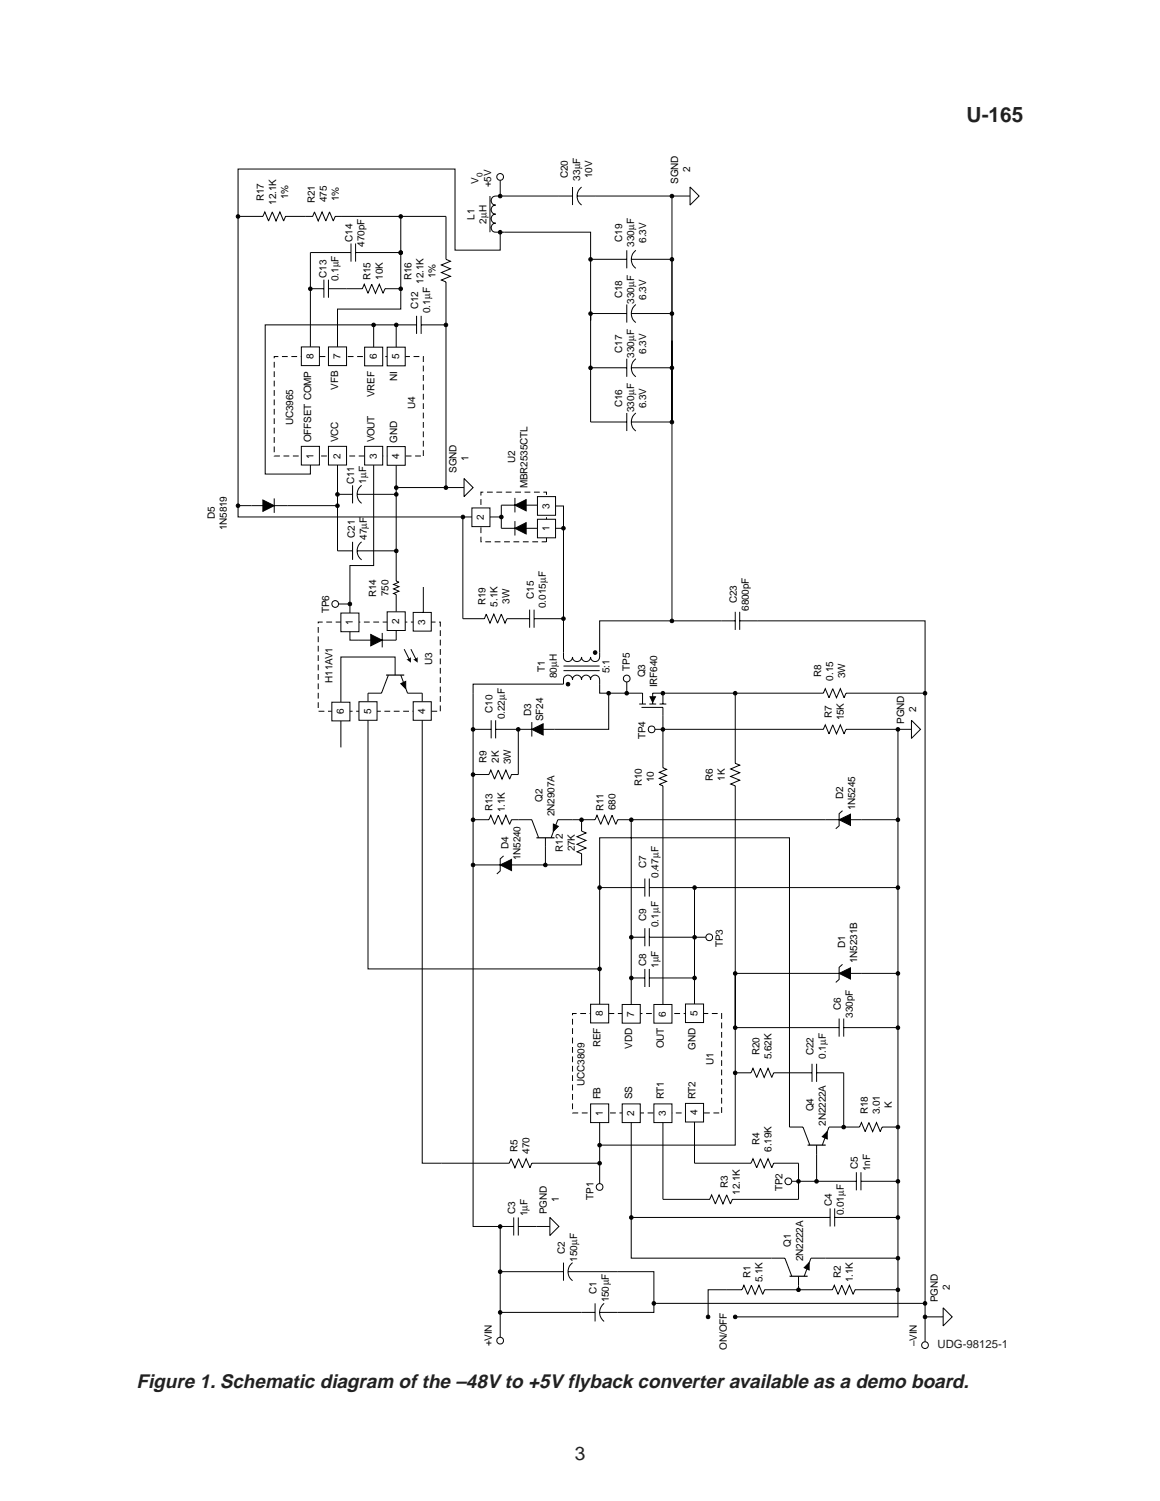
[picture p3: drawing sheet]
<svg xmlns="http://www.w3.org/2000/svg" width="216mm" height="279mm" viewBox="0 0 216 279" stroke-linecap="round" stroke-linejoin="round" font-family="sans-serif">
<g fill="none" stroke="#010202" stroke-width=".19">
<path d="M136.8 115.6h-25.2v5.9a1.47 1.47 0 0 1-.3 1.5 .85 .85 0 0 1-.9 .1 .85 .85 0 0 1-.5-.8 .84 .84 0 0 1-.8 .9 .84 .84 0 0 1-.9-.9 .84 .84 0 0 1-.8 .9 .84 .84 0 0 1-.8-.9 .84 .84 0 0 1-.9 .9 .84 .84 0 0 1-.8-.9v-.8M136.8 113.9v3.4M137.7 113.9v3.4M137.7 115.6h3.3M88.1 129v15.2h2.9l.4-.9 .6 1.7 .7-1.7 .7 1.7 .8-1.7 .7 1.7 .3-.8h1.3v-8.4M88.1 135.8h3.3M91.4 134.1v3.3M92.2 134.1v3.3M99 134.4v2.7M104.9 127.3v-.8a.84 .84 0 0 1 .8-.8 .84 .84 0 0 1 .9 .8 .84 .84 0 0 1 .8-.8 .84 .84 0 0 1 .8 .8 .84 .84 0 0 1 .9-.8 .84 .84 0 0 1 .8 .8 .84 .84 0 0 1 .9-.8 .84 .84 0 0 1 .8 .8v.8M104.9 124.8h6.7M104.9 124h6.7"/>
<path d="M113.3 129v6.8h-21.1"/>
</g>
<g fill="#010202" stroke="#010202" stroke-width=".19">
<path d="M99 135.8l2.1-1.1v2.1z" fill-rule="evenodd"/>
<circle cx="110.8" cy="121.5" r=".33"/>
<circle cx="113.3" cy="129" r=".33"/>
<circle cx="96.5" cy="135.8" r=".33"/>
<circle cx="88" cy="144.2" r=".33"/>
<circle cx="116.6" cy="129" r=".33"/>
</g>
<circle cx="116.6" cy="126.3" r=".64" fill="#fff" stroke="#010202" stroke-width=".19"/>
<path d="M116.7 126.9v2.1h2.9v2M119 131h1.2M119.4 131.7h4v1.5M120.9 131h1.2M121.5 131v-2h1.9v2M122.8 131h1.2" fill="none" stroke="#010202" stroke-width=".19"/>
<g fill="#010202" stroke="#010202" stroke-width=".19">
<path d="M121 129.7h1l-.5 1z" fill-rule="evenodd"/>
<circle cx="123.4" cy="129" r=".34"/>
<circle cx="123.4" cy="135.8" r=".33"/>
</g>
<circle cx="121.3" cy="135.8" r=".63" fill="#fff" stroke="#010202" stroke-width=".19"/>
<path d="M121.9 135.8h1.5M123.4 133.2v9.7l.7 .3-1.4 .6 1.4 .5-1.4 .6 1.4 .6-1.4 .5 .7 .3v40.7M88.1 152.6h2.9l.4-.8 .6 1.6 .7-1.6 .7 1.6 .8-1.6 .7 1.6 .3-.8h3.8l1.3 3.4M88.1 144.2v16.8h20.1M93.7 159.3l-.6 .6v2.2l-.6 .6M101.5 156v5M117.5 152.6h-2.5l-.4 .8-.7-1.6-.7 1.6-.7-1.6-.7 1.6-.7-1.6-.3 .8h-7l-1.2 3.4" fill="none" stroke="#010202" stroke-width=".19"/>
<g fill="#010202" stroke="#010202" stroke-width=".19">
<path d="M103 153.4l.9 .4-.9 1z" fill-rule="evenodd"/>
<path d="M93.1 161l2.1-1v2.1z" fill-rule="evenodd"/>
<circle cx="88" cy="152.6" r=".33"/>
<circle cx="88" cy="161" r=".33"/>
<circle cx="108.2" cy="152.6" r=".33"/>
<circle cx="117.5" cy="152.6" r=".33"/>
<circle cx="101.5" cy="161" r=".33"/>
</g>
<path d="M99.8 155.9h3.4" fill="none" stroke="#010202" stroke-width=".22"/>
<path d="M106.6 188.7h27.7v18.5h-27.7z" fill-rule="evenodd" fill="#fff"/>
<g fill="none" stroke="#010202" stroke-width=".19">
<path d="M106.6 189.6v1.1M106.6 191.4v1.1M106.6 193.1v1.1M106.6 194.9v1.1M106.6 196.6v1.1M106.6 198.4v1.1M107.3 188.7h-.7v.3M108 188.7h1.1M109.7 188.7h1.1M111.5 188.7h1.1M113.2 188.7h1.1M115 188.7h1.1"/>
<path d="M116.7 188.7h1.1M118.5 188.7h1.1M120.2 188.7h1.1M122 188.7h1.1M123.7 188.7h1.1M125.5 188.7h1.1M127.2 188.7h1.1M129 188.7h1.1M130.7 188.7h1.1M132.5 188.7h1.1M134.2 188.7l.1 1M134.3 190.3v1.1"/>
<path d="M134.3 192.1v1.1M134.3 193.8v1.1M134.3 195.6v1.1M134.3 197.3v1.1M134.3 199.1v1.1M106.6 207.1l1 .1M106.6 200.1v1.1M106.6 201.9v1.1M106.6 203.6v1.1M106.6 205.4v1.1M108.3 207.2h1.1M110 207.2h1.1"/>
<path d="M111.8 207.2h1.1M113.5 207.2h1.1M115.3 207.2h1.1M117 207.2h1.1M118.8 207.2h1.1M120.5 207.2h1.1M122.3 207.2h1.1M124 207.2h1.1M125.8 207.2h1.1M127.5 207.2h1.1M129.3 207.2h1.1M131 207.2h1.1"/>
<path d="M132.8 207.2h1.1M134.3 200.8v1.1M134.3 202.6v1.1M134.3 204.3v1.1M134.3 206.1v1.1"/>
</g>
<g fill="#fff" stroke="#010202" stroke-width=".19">
<path d="M109.9 186.9h3.4v3.5h-3.4z" fill-rule="evenodd"/>
<path d="M115.8 187h3.4v3.5h-3.4z" fill-rule="evenodd"/>
<path d="M121.7 187h3.4v3.5h-3.4z" fill-rule="evenodd"/>
<path d="M127.6 186.9h3.3v3.4h-3.3z" fill-rule="evenodd"/>
<path d="M127.6 205.4h3.3v3.4h-3.3z" fill-rule="evenodd"/>
<path d="M121.7 205.5h3.4v3.5h-3.4z" fill-rule="evenodd"/>
<path d="M115.8 205.5h3.4v3.5h-3.4z" fill-rule="evenodd"/>
<path d="M109.9 205.5h3.4v3.5h-3.4z" fill-rule="evenodd"/>
</g>
<path d="M111.6 165.2h8.4M117.5 174.5h2.5M120 163.5v3.4M120 172.8v3.3M120.9 163.5v3.4M120.9 172.8v3.3M120.9 174.5h8.4M120.9 165.2h8.4M117.5 182h2.5M120 180.4v3.3M120.9 180.4v3.3M120.9 182h8.4" fill="none" stroke="#010202" stroke-width=".19"/>
<g fill="#010202" stroke="#010202" stroke-width=".19">
<circle cx="117.5" cy="182" r=".33"/>
<circle cx="117.5" cy="174.5" r=".33"/>
<circle cx="129.3" cy="182" r=".33"/>
<circle cx="129.3" cy="174.5" r=".33"/>
<circle cx="129.3" cy="165.2" r=".33"/>
<circle cx="111.6" cy="165.2" r=".33"/>
<circle cx="111.6" cy="180.4" r=".33"/>
</g>
<circle cx="132" cy="174.5" r=".63" fill="#fff" stroke="#010202" stroke-width=".19"/>
<path d="M117.5 152.6v34.4M129.3 174.5h2.1M129.3 165.2v21.7M111.6 186.9v-30.9h35.3v53.8" fill="none" stroke="#010202" stroke-width=".19"/>
<g fill="#010202" stroke="#010202" stroke-width=".19">
<circle cx="111.6" cy="213.2" r=".33"/>
<circle cx="111.6" cy="216.5" r=".33"/>
</g>
<circle cx="111.6" cy="220.9" r=".63" fill="#fff" stroke="#010202" stroke-width=".19"/>
<g fill="none" stroke="#010202" stroke-width=".19">
<path d="M141 115.6h31.2v13.4h-14.7l-.4 .9-.7-1.7-.7 1.7-.7-1.7-.7 1.7-.7-1.7-.4 .8h-29.8M123.4 135.8h29.8l.4-.9 .7 1.7 .7-1.7 .7 1.7 .7-1.7 .7 1.7 .4-.8h9.6v74h-2.9l-.4 .8-.7-1.6-.7 1.6-.7-1.6-.7 1.6-.7-1.6-.3 .8h-5.7l-1.3 3.4M136.8 129v13.1l.9 .3-1.7 .7 1.7 .7-1.7 .7 1.7 .7-1.7 .7 .8 .4v53.4M117.5 152.6h49.6M156.8 150.9l-.6 .6v2.2l-.6 .6M129.3 165.2h37.8M156.8 179.5l-.6 .6v2.2l-.6 .6M136.8 199.7v13.5h-25.2M136.8 199.7h3l.3-.8 .7 1.6 .7-1.6 .7 1.6 .7-1.6 .7 1.6 .4-.8h7.1M136.8 191.3h19.4M136.8 181.2h30.3M151.1 198v3.4"/>
<path d="M152 199.7h5v10.1M152 198v3.4M156.2 189.6v3.4M157 189.6v3.4M157 191.3h10.1M82.2 216.5h12.6l.3-.8 .7 1.7 .7-1.7 .7 1.7 .7-1.7 .7 1.7 .4-.9h12.6M111.6 209v11.3M129.3 216.5h10.5l.3-.8 .7 1.7 .7-1.7 .7 1.7 .7-1.7 .7 1.7 .4-.9h4.6M146.9 209.8h2.6l1.2 3.4M152 213.2v1.6M123.4 223.3h8.7l.3-.9 .7 1.7 .7-1.7 .8 1.7 .7-1.7 .6 1.7 .4-.8h12.3"/>
</g>
<g fill="#010202" stroke="#010202" stroke-width=".19">
<path d="M154 210.6v1.4l-1-.4z" fill-rule="evenodd"/>
<path d="M156.2 181.2l2.1-1v2z" fill-rule="evenodd"/>
<path d="M156.2 152.6l2.1-1v2z" fill-rule="evenodd"/>
<circle cx="136.8" cy="199.7" r=".33"/>
<circle cx="136.8" cy="181.2" r=".33"/>
<circle cx="136.8" cy="191.3" r=".33"/>
<circle cx="136.8" cy="129" r=".33"/>
<circle cx="157" cy="209.8" r=".33"/>
<circle cx="167.1" cy="209.8" r=".33"/>
<circle cx="167.1" cy="191.3" r=".33"/>
<circle cx="167.1" cy="181.2" r=".33"/>
<circle cx="167.1" cy="165.2" r=".33"/>
<circle cx="167.1" cy="152.6" r=".33"/>
<circle cx="167.1" cy="135.8" r=".33"/>
<circle cx="172.2" cy="129" r=".33"/>
<circle cx="148.6" cy="219.9" r=".33"/>
<circle cx="152" cy="219.9" r=".33"/>
</g>
<path d="M150.3 213.2h3.4" fill="none" stroke="#010202" stroke-width=".22"/>
<circle cx="146.7" cy="219.9" r=".63" fill="#fff" stroke="#010202" stroke-width=".19"/>
<g fill="none" stroke="#010202" stroke-width=".19">
<path d="M68.5 134.1v46.3h43.1M172.2 129v116.1M108.2 152.6v2.1l.9 .4-1.7 .6 1.7 .7-1.7 .8 1.7 .7-1.7 .7 .8 .3v2.1M88.1 161v67.3h5M117.5 209v17.6M123.4 209v14.3M129.3 208.8v7.7M147.4 219.9h12M148.6 216.5v6.8M152 214.8v5.1M159.4 218.2v3.4M160.2 219.9h6.9"/>
<path d="M160.2 218.2v3.4M167.1 209.8v30.3M93.1 228.3h2.5M93.1 236.7h11.8M93.1 228.3v16h17.7M95.6 226.6v3.4M96.5 226.6v3.4M96.5 228.3h3.3M104.9 235v3.4M105.7 236.7h16v7.6h-10.1M106.6 235a2.11 2.11 0 0 0 0 3.4M117.5 226.6v7.6h28.6l1.3 3.4"/>
<path d="M117.5 226.6h37M148.6 237.6v2.5M154.5 224.9v3.4M155.4 224.9v3.4M155.4 226.6h11.7M167.1 234.2h-16.2l-1.2 3.4M110.8 242.6v3.4M112.4 242.6a2.1 2.1 0 0 0 0 3.4M121.7 242.6h50.5M167.1 240.1h-8l-.3 .8-.7-1.7-.7 1.7-.7-1.7-.7 1.7-.7-1.7-.4 .9h-12.6l-.3 .8-.7-1.7-.8 1.7-.6-1.7-.7 1.7-.7-1.7-.4 .9h-6.3v5M167.1 240.1v5h-30.3"/>
</g>
<g fill="#010202" stroke="#010202" stroke-width=".19">
<path d="M150.6 235v1.4l-.9-.4z" fill-rule="evenodd"/>
<circle cx="167.1" cy="219.9" r=".33"/>
<circle cx="167.1" cy="226.6" r=".33"/>
<circle cx="117.5" cy="226.6" r=".33"/>
<circle cx="167.1" cy="234.2" r=".33"/>
<circle cx="148.6" cy="240.1" r=".33"/>
<circle cx="167.1" cy="240.1" r=".33"/>
<circle cx="131.8" cy="245.1" r=".33"/>
<circle cx="136.8" cy="245.1" r=".33"/>
<circle cx="172.2" cy="242.6" r=".33"/>
<circle cx="172.2" cy="245.1" r=".33"/>
<circle cx="93.1" cy="236.7" r=".33"/>
<circle cx="93.1" cy="244.3" r=".33"/>
<circle cx="93.1" cy="228.3" r=".33"/>
<circle cx="121.7" cy="242.6" r=".33"/>
</g>
<path d="M147 237.6h3.3" fill="none" stroke="#010202" stroke-width=".22"/>
<path d="M51 66.4h27.8v18.5h-27.8z" fill-rule="evenodd" fill="#fff"/>
<g fill="none" stroke="#010202" stroke-width=".19">
<path d="M51 67.4v1M51 69.1v1.1M51 70.9v1M51 72.6v1.1M51 74.4v1M51 76.1v1.1M51 77.9v1M51 79.6v1.1M51.8 66.4h-.8v.3M52.5 66.4h1.1M54.2 66.4h1.1M56 66.4h1.1"/>
<path d="M57.7 66.4h1.1M59.5 66.4h1.1M61.2 66.4h1.1M63 66.4h1.1M64.7 66.4h1.1M66.5 66.4h1M68.2 66.4h1.1M70 66.4h1M71.7 66.4h1.1M73.5 66.4h1M75.2 66.4h1.1M77 66.4h1"/>
<path d="M78.7 66.4l.1 1M78.8 68.1v1M78.8 69.8v1.1M78.8 71.6v1M78.8 73.3v1.1M78.8 75.1v1M78.8 76.8v1.1M78.8 78.6v1M51 84.9h1.1M51 81.4v1M51 83.1v1.1M52.8 84.9h1"/>
<path d="M54.5 84.9h1.1M56.3 84.9h1M58 84.9h1.1M59.8 84.9h1M61.5 84.9h1.1M63.3 84.9h1M65 84.9h1.1M66.8 84.9h1M68.5 84.9h1.1M70.3 84.9h1M72 84.9h1.1M73.8 84.9h1"/>
<path d="M75.5 84.9h1.1M77.3 84.9h1M78.8 80.3v1.1M78.8 82.1v1M78.8 83.8v1.1"/>
</g>
<g fill="#fff" stroke="#010202" stroke-width=".19">
<path d="M56.1 83.1h3.4v3.5h-3.4z" fill-rule="evenodd"/>
<path d="M61.1 83.1h3.4v3.5h-3.4z" fill-rule="evenodd"/>
<path d="M67.9 83.1h3.3v3.5h-3.3z" fill-rule="evenodd"/>
<path d="M72.1 83.1h3.3v3.5h-3.3z" fill-rule="evenodd"/>
<path d="M72.1 64.6h3.3v3.5h-3.3z" fill-rule="evenodd"/>
<path d="M67.9 64.6h3.3v3.5h-3.3z" fill-rule="evenodd"/>
<path d="M61.1 64.6h3.4v3.5h-3.4z" fill-rule="evenodd"/>
<path d="M56.1 64.6h3.4v3.5h-3.4z" fill-rule="evenodd"/>
</g>
<g fill="#010202" stroke="#010202" stroke-width=".19">
<path d="M48.9 93.1l2.1 1-2.1 1.1z" fill-rule="evenodd"/>
<path d="M69 118.1l2.1 1.1-2.1 1z" fill-rule="evenodd"/>
<path d="M74.6 127.3l.9-.5v1.4z" fill-rule="evenodd"/>
<circle cx="73.8" cy="60.5" r=".33"/>
<circle cx="69.5" cy="60.5" r=".33"/>
<circle cx="83" cy="60.5" r=".33"/>
<circle cx="73.8" cy="90.8" r=".33"/>
<circle cx="83" cy="90.8" r=".33"/>
<circle cx="62.8" cy="94.1" r=".33"/>
<circle cx="73.8" cy="102.5" r=".33"/>
<circle cx="44.3" cy="94.1" r=".33"/>
<circle cx="57.8" cy="53.8" r=".33"/>
<circle cx="74.6" cy="53.8" r=".33"/>
<circle cx="74.6" cy="47" r=".33"/>
<circle cx="74.6" cy="40.3" r=".33"/>
<circle cx="44.3" cy="40.3" r=".33"/>
<circle cx="65.1" cy="112.4" r=".34"/>
</g>
<g fill="none" stroke="#010202" stroke-width=".19">
<path d="M56.9 40.3h1.3l.3-.8 .7 1.6 .7-1.6 .7 1.6 .7-1.6 .7 1.6 .4-.8h20.6v8l.8 .3-1.6 .7 1.6 .7-1.6 .7 1.6 .7-1.6 .7 .8 .4v38.3h-9.3M64.5 53.7h2.9l.4-.8 .7 1.7 .7-1.7 .7 1.7 .7-1.7 .7 1.7 .4-.9h2.9M65.3 45.3v3.4M65.3 47h-7.5v17.6M66.2 45.3v3.4M66.2 47h8.4M74.6 53.7v3.8h-11.8v7.1M74.6 40.3v13.4M77.5 58.8v3.4M78.4 58.8v3.4M93.1 43.2v3.4h-8.4v-15.1h-40.4v62.6M69.5 60.5v4.1"/>
<path d="M73.7 60.5h-24.3v27.7h8.4v-1.6M73.7 60.5h3.8M73.7 60.5v4.1M78.4 60.5h4.6M44.3 94.1v2.1h42.1M44.3 94.1h18.5M51 92.8v2.7M62.8 92h2.8M62.8 86.6v15.9h2.8M65.6 90.3v3.4M66.5 92h7.2M67.3 90.3a2.11 2.11 0 0 0 0 3.4"/>
<path d="M73.7 86.6v21.6l.6 .2-1.1 .4 1.1 .4-1.1 .4 1.1 .5-1.1 .4 .5 .2v3.2M59.2 116.7v1.1M59.2 118.5v1M60.1 115.8h-.9v.2M60.7 115.8h1.1M62.5 115.8h1.1M64.2 115.8h1.1M65.6 100.9v3.3M66 115.8h1.1M66.5 102.5h7.2M66.8 119.2h6.9M67.3 100.9a2.11 2.11 0 0 0 0 3.3"/>
<path d="M67.7 115.8h1.1M69.5 115.8h1.1M71.1 117.8v2.7M71.2 115.8h1.1M73 115.8h1.1M74.7 115.8h1.1M76.5 115.8h1.1M78.2 115.8h1.1M80 115.8h1.1M81.7 115.8h.3v.8M82 117.3v1.1M82 119.1v1"/>
<path d="M59.2 120.2v1.1M59.2 122v1M59.2 123.7v1.1M59.2 125.5v1M59.2 127.2v1.1M59.2 129v1M59.2 130.7v1.1M59.3 132.4h1.1M61 132.4h1.1M62.8 132.4h1.1M64.5 132.4h1.1M66.3 132.4h1.1"/>
<path d="M68 132.4h1.1M69.8 132.4h1.1M71.5 132.4h1.1M72.3 125.7l-1.3 3.3h-2.5M73.3 132.4h1.1M73.5 125.7v-3.4h-10.1v8.4M74.6 125.7l1.2 3.3h2.8M75 132.4h1.1M76.8 132.4h1.1M78.5 132.4h1.1M80.3 132.4h1.1M82 120.8v1.1"/>
<path d="M82 122.6v1M82 124.3v1.1M82 126.1v1M82 127.8v1.1M82 129.6v1M82 131.3v1.1"/>
</g>
<path d="M71.9 125.7h3.3" fill="none" stroke="#010202" stroke-width=".22"/>
<circle cx="62.4" cy="112.4" r=".62" fill="#fff" stroke="#010202" stroke-width=".19"/>
<path d="M63 112.4h2.1M65.1 117.6v1.6h1.7M68.5 129v1.6M78.6 129v1.6" fill="none" stroke="#010202" stroke-width=".19"/>
<g fill="#fff" stroke="#010202" stroke-width=".19">
<path d="M76.9 114h3.4v3.5h-3.4z" fill-rule="evenodd"/>
<path d="M72.1 113.9h3.3v3.5h-3.3z" fill-rule="evenodd"/>
<path d="M63.4 114.1h3.4v3.5h-3.4z" fill-rule="evenodd"/>
<path d="M76.9 130.6h3.4v3.5h-3.4z" fill-rule="evenodd"/>
<path d="M66.8 130.6h3.4v3.5h-3.4z" fill-rule="evenodd"/>
<path d="M61.8 130.7h3.3v3.5h-3.3z" fill-rule="evenodd"/>
</g>
<path d="M65.1 112.4v1.7M73.7 117.4v1.8M78.8 109.3v4.7h-.2M75.2 120.8l1 1.9" fill="none" stroke="#010202" stroke-width=".19"/>
<path d="M75.7 122.7l.4-.1 .4-.3v1.1z" fill-rule="evenodd" fill="#010202"/>
<path d="M76.5 120.8l.9 1.9" fill="none" stroke="#010202" stroke-width=".19"/>
<path d="M76.9 122.7l.5-.1 .3-.3v1.1z" fill-rule="evenodd" fill="#010202"/>
<g fill="none" stroke="#010202" stroke-width=".19">
<path d="M44.3 40.3h4.6l.4-.8 .7 1.6 .7-1.6 .7 1.6 .7-1.6 .7 1.6 .3-.8h3.8M57.8 53.7h2.5M60.3 52.1v3.3M61.1 52.1v3.3M61.1 53.7h3.4M69.5 86.6v18.7h-4.4v7.1M86.1 96.2v19h4.1l.3-.9 .7 1.7 .7-1.7 .7 1.7 .7-1.7 .7 1.7 .4-.8h4.2M89.5 99.9v1h.1M89.5 92.9v1.1M89.5 94.7v1M89.5 96.4v1.1M89.5 98.2v1"/>
<path d="M90 91.6h-.5v.6M90.6 91.6h1.1M92.4 91.6h1.1M93.3 98.3h6.7M93.3 94h6.7M94.1 91.6h1.1M95.8 92.7v2.7M95.8 97v2.7M95.9 91.6h1.1M97.6 91.6h1.1M99.4 91.6h1.1M101.1 91.6h.6v.5"/>
<path d="M101.7 92.8v1.1M101.7 94.5v1.1M101.7 96.3v1.1M101.7 98v1.1M101.7 99.8v1.1h-.9M90.3 100.9h1.1M92.1 100.9h1M93.8 100.9h1.1M95.6 100.9h1M97.3 100.9h1.1M98.6 113.5v3.3M99.1 100.9h1"/>
<path d="M99.4 113.5v3.3M99.4 115.2h5.5M63.4 134.2v4.9M78.6 134.1v82.4h3.6M111.6 127.3v1.7h5.1"/>
</g>
<g fill="#010202" stroke="#010202" stroke-width=".19">
<path d="M95.8 98.3l2.1-1v2.1z" fill-rule="evenodd"/>
<path d="M95.8 94l2.1-1v2.1z" fill-rule="evenodd"/>
<circle cx="105.7" cy="127.4" r=".33"/>
<circle cx="93.3" cy="96.2" r=".33"/>
<circle cx="104.9" cy="98.3" r=".34"/>
<circle cx="86.2" cy="96.2" r=".33"/>
<circle cx="104.9" cy="115.2" r=".34"/>
</g>
<g fill="#fff" stroke="#010202" stroke-width=".19">
<path d="M100 96.7h3.4v3.4h-3.4z" fill-rule="evenodd"/>
<path d="M100 92.4h3.4v3.5h-3.4z" fill-rule="evenodd"/>
<path d="M87.8 94.5h3.4v3.5h-3.4z" fill-rule="evenodd"/>
</g>
<g fill="none" stroke="#010202" stroke-width=".19">
<path d="M91.2 36.5v6.7M106.6 36.5h-14.4a.84 .84 0 0 0-.8 .8 .84 .84 0 0 0 .8 .9 .84 .84 0 0 0-.8 .8 .84 .84 0 0 0 .8 .9 .84 .84 0 0 0-.8 .8 .84 .84 0 0 0 .8 .8 .84 .84 0 0 0-.8 .9 .84 .84 0 0 0 .8 .8h17.7v5.1M106.6 34.8v3.4M107.4 36.5h17.7v42.1M108.2 34.8a2.11 2.11 0 0 0 0 3.4M109.9 48.3v11.3v-1.2M109.9 58.4v20.2h6.8M109.9 58.4h6.8M109.9 48.3h6.8M116.7 46.6v3.4M116.7 56.7v3.3M117.5 58.4h7.6"/>
<path d="M117.5 48.3h7.6v30.3M118.3 56.7a2.11 2.11 0 0 0 0 3.3M118.3 46.6a2.11 2.11 0 0 0 0 3.4M109.9 68.5h6.8M116.7 66.8v3.3M116.7 76.9v3.3M117.5 78.6h7.6M117.5 68.5h7.6M118.3 76.9a2.11 2.11 0 0 0 0 3.3M118.3 66.8a2.11 2.11 0 0 0 0 3.3M86.1 96.2h1.7M91.2 96.2h2.1"/>
<path d="M93.3 94v4.3M103.4 94.2h1.5v4.1M103.4 98.3h1.5M104.9 98.3v23.2"/>
</g>
<g fill="#010202" stroke="#010202" stroke-width=".19">
<circle cx="109.9" cy="48.3" r=".33"/>
<circle cx="109.9" cy="58.4" r=".33"/>
<circle cx="109.9" cy="68.5" r=".33"/>
<circle cx="125.1" cy="68.5" r=".33"/>
<circle cx="125.1" cy="58.4" r=".33"/>
<circle cx="125.1" cy="48.3" r=".33"/>
<circle cx="125.1" cy="78.6" r=".33"/>
<circle cx="93.1" cy="43.2" r=".33"/>
<circle cx="93.1" cy="36.5" r=".33"/>
</g>
<circle cx="93.1" cy="32.9" r=".63" fill="#fff" stroke="#010202" stroke-width=".19"/>
<path d="M93.1 33.6v2.9" fill="none" stroke="#010202" stroke-width=".19"/>
<circle cx="93.1" cy="249.5" r=".63" fill="#fff" stroke="#010202" stroke-width=".19"/>
<path d="M93.1 244.3v4.6" fill="none" stroke="#010202" stroke-width=".19"/>
<circle cx="172.2" cy="250.4" r=".63" fill="#fff" stroke="#010202" stroke-width=".19"/>
<path d="M125.1 78.6v37M104.9 127.3h-16.8v1.7M172.2 245.1v4.7" fill="none" stroke="#010202" stroke-width=".19"/>
<g fill="#010202" stroke="#010202" stroke-width=".19">
<circle cx="125.1" cy="36.5" r=".33"/>
<circle cx="125.1" cy="115.6" r=".33"/>
<circle cx="88" cy="135.8" r=".33"/>
<circle cx="62.8" cy="92" r=".33"/>
<circle cx="73.8" cy="92" r=".33"/>
</g>
<path d="M128.4 34.8l1.7 1.7-1.7 1.7z" fill-rule="evenodd" fill="#fff" stroke="#010202" stroke-width=".19"/>
<path d="M125.1 36.5h3.3" fill="none" stroke="#010202" stroke-width=".19"/>
<path d="M86.4 89.1l1.7 1.7-1.7 1.6z" fill-rule="evenodd" fill="#fff" stroke="#010202" stroke-width=".19"/>
<path d="M83 90.8h3.4" fill="none" stroke="#010202" stroke-width=".19"/>
<path d="M169.6 134.1l1.7 1.7-1.7 1.6z" fill-rule="evenodd" fill="#fff" stroke="#010202" stroke-width=".19"/>
<path d="M167.1 135.8h2.5" fill="none" stroke="#010202" stroke-width=".19"/>
<path d="M175.5 243.4l1.7 1.7-1.7 1.7z" fill-rule="evenodd" fill="#fff" stroke="#010202" stroke-width=".19"/>
<path d="M172.2 245.1h3.3" fill="none" stroke="#010202" stroke-width=".19"/>
<path d="M102.3 226.6l1.7 1.7-1.7 1.7z" fill-rule="evenodd" fill="#fff" stroke="#010202" stroke-width=".19"/>
<path d="M99.8 228.3h2.5" fill="none" stroke="#010202" stroke-width=".19"/>
<text font-size="3.9" fill="#231f20" x="179.9" y="22.8">U-165</text>
<text font-size="3.6" fill="#231f20" x="25.4" y="258.4">Figure 1. Schematic diagram of the –48V to +5V flyback converter available as a demo board.</text>
<text font-size="3.5" fill="#231f20" x="107" y="271.8">3</text>
<text font-size="2.1" fill="#231f20" x="174.5" y="251">UDG-98125-1</text>
<g font-size="1.9" fill="#010202">
<text x="89.1" y="34.2" transform="rotate(-90 89.1 34.2)">V</text>
<text x="91.4" y="34.9" transform="rotate(-90 91.4 34.9)">+5V</text>
<text x="105.7" y="33.2" transform="rotate(-90 105.7 33.2)">C20</text>
<text x="108" y="33.6" transform="rotate(-90 108 33.6)">33µF</text>
<text x="110.2" y="33.2" transform="rotate(-90 110.2 33.2)">10V</text>
<text x="126.2" y="34.2" transform="rotate(-90 126.2 34.2)">SGND</text>
<text x="128.4" y="32" transform="rotate(-90 128.4 32)">2</text>
<text x="49.1" y="37.4" transform="rotate(-90 49.1 37.4)">R17</text>
<text x="51.4" y="38.1" transform="rotate(-90 51.4 38.1)">12.1K</text>
<text x="53.6" y="37" transform="rotate(-90 53.6 37)">1%</text>
<text x="58.6" y="37.8" transform="rotate(-90 58.6 37.8)">R21</text>
<text x="60.8" y="37.7" transform="rotate(-90 60.8 37.7)">475</text>
<text x="63.1" y="37.5" transform="rotate(-90 63.1 37.5)">1%</text>
<text x="88.3" y="40.9" transform="rotate(-90 88.3 40.9)">L1</text>
<text x="90.6" y="41.6" transform="rotate(-90 90.6 41.6)">2µH</text>
<text x="65.6" y="45" transform="rotate(-90 65.6 45)">C14</text>
<text x="67.9" y="45.9" transform="rotate(-90 67.9 45.9)">470pF</text>
<text x="115.8" y="45" transform="rotate(-90 115.8 45)">C19</text>
<text x="118.1" y="45.9" transform="rotate(-90 118.1 45.9)">330µF</text>
<text x="120.3" y="45.2" transform="rotate(-90 120.3 45.2)">6.3V</text>
<text x="60.8" y="51.7" transform="rotate(-90 60.8 51.7)">C13</text>
<text x="63" y="52.4" transform="rotate(-90 63 52.4)">0.1µF</text>
<text x="69" y="52.1" transform="rotate(-90 69 52.1)">R15</text>
<text x="71.2" y="52.1" transform="rotate(-90 71.2 52.1)">10K</text>
<text x="76.6" y="52.1" transform="rotate(-90 76.6 52.1)">R16</text>
<text x="78.8" y="52.8" transform="rotate(-90 78.8 52.8)">12.1K</text>
<text x="81.1" y="51.7" transform="rotate(-90 81.1 51.7)">1%</text>
<text x="77.8" y="57.6" transform="rotate(-90 77.8 57.6)">C12</text>
<text x="80.1" y="58.3" transform="rotate(-90 80.1 58.3)">0.1µF</text>
<text x="115.8" y="55.6" transform="rotate(-90 115.8 55.6)">C18</text>
<text x="118.1" y="56.5" transform="rotate(-90 118.1 56.5)">330µF</text>
<text x="120.3" y="55.8" transform="rotate(-90 120.3 55.8)">6.3V</text>
<text x="115.8" y="65.7" transform="rotate(-90 115.8 65.7)">C17</text>
<text x="120.3" y="65.9" transform="rotate(-90 120.3 65.9)">6.3V</text>
<text x="58.3" y="66.8" transform="rotate(-90 58.3 66.8)">8</text>
<text x="63.4" y="66.8" transform="rotate(-90 63.4 66.8)">7</text>
<text x="70.1" y="66.9" transform="rotate(-90 70.1 66.9)">6</text>
<text x="73.9" y="70.8" transform="rotate(-90 73.9 70.8)">NI</text>
<text x="74.3" y="66.9" transform="rotate(-90 74.3 66.9)">5</text>
<text x="118.1" y="66.6" transform="rotate(-90 118.1 66.6)">330µF</text>
<text x="63" y="72.5" transform="rotate(-90 63 72.5)">VFB</text>
<text x="69.7" y="74" transform="rotate(-90 69.7 74)">VREF</text>
<text x="77.3" y="76" transform="rotate(-90 77.3 76)">U4</text>
<text x="115.8" y="75.8" transform="rotate(-90 115.8 75.8)">C16</text>
<text x="118.1" y="76.7" transform="rotate(-90 118.1 76.7)">330µF</text>
<text x="120.3" y="76" transform="rotate(-90 120.3 76)">6.3V</text>
<text x="54.5" y="79.1" transform="rotate(-90 54.5 79.1)">UC3965</text>
<text x="57.9" y="82.3" transform="rotate(-90 57.9 82.3)">OFFSET COMP</text>
<text x="63" y="82.3" transform="rotate(-90 63 82.3)">VCC</text>
<text x="69.7" y="82.3" transform="rotate(-90 69.7 82.3)">VOUT</text>
<text x="73.9" y="82.4" transform="rotate(-90 73.9 82.4)">GND</text>
<text x="58.3" y="85.4" transform="rotate(-90 58.3 85.4)">1</text>
<text x="63.4" y="85.4" transform="rotate(-90 63.4 85.4)">2</text>
<text x="70.1" y="85.4" transform="rotate(-90 70.1 85.4)">3</text>
<text x="74.3" y="85.4" transform="rotate(-90 74.3 85.4)">4</text>
<text x="85" y="88" transform="rotate(-90 85 88)">SGND</text>
<text x="87.2" y="85.8" transform="rotate(-90 87.2 85.8)">1</text>
<text x="95.9" y="86.1" transform="rotate(-90 95.9 86.1)">U2</text>
<text x="65.9" y="90.2" transform="rotate(-90 65.9 90.2)">C11</text>
<text x="68.1" y="90.1" transform="rotate(-90 68.1 90.1)">1µF</text>
<text x="98.2" y="90.9" transform="rotate(-90 98.2 90.9)">MBR2535CTL</text>
<text x="102.3" y="94.7" transform="rotate(-90 102.3 94.7)">3</text>
<text x="40" y="96.6" transform="rotate(-90 40 96.6)">D5</text>
<text x="42.2" y="98.7" transform="rotate(-90 42.2 98.7)">1N5819</text>
<text x="66" y="100.1" transform="rotate(-90 66 100.1)">C21</text>
<text x="68.3" y="100.5" transform="rotate(-90 68.3 100.5)">47µF</text>
<text x="90.1" y="96.8" transform="rotate(-90 90.1 96.8)">2</text>
<text x="102.3" y="98.9" transform="rotate(-90 102.3 98.9)">1</text>
<text x="70" y="111.2" transform="rotate(-90 70 111.2)">R14</text>
<text x="72.3" y="111" transform="rotate(-90 72.3 111)">750</text>
<text x="90.4" y="112.7" transform="rotate(-90 90.4 112.7)">R19</text>
<text x="92.6" y="112.9" transform="rotate(-90 92.6 112.9)">5.1K</text>
<text x="94.9" y="112.4" transform="rotate(-90 94.9 112.4)">3W</text>
<text x="99.4" y="111.4" transform="rotate(-90 99.4 111.4)">C15</text>
<text x="101.6" y="113.2" transform="rotate(-90 101.6 113.2)">0.015µF</text>
<text x="137.1" y="112.3" transform="rotate(-90 137.1 112.3)">C23</text>
<text x="139.4" y="113.7" transform="rotate(-90 139.4 113.7)">6800pF</text>
<text x="61.3" y="114.2" transform="rotate(-90 61.3 114.2)">TP6</text>
<text x="65.7" y="116.4" transform="rotate(-90 65.7 116.4)">1</text>
<text x="74.3" y="116.2" transform="rotate(-90 74.3 116.2)">2</text>
<text x="79.2" y="116.3" transform="rotate(-90 79.2 116.3)">3</text>
<text x="80.4" y="123.7" transform="rotate(-90 80.4 123.7)">U3</text>
<text x="101.4" y="125.1" transform="rotate(-90 101.4 125.1)">T1</text>
<text x="113.4" y="125.3" transform="rotate(-90 113.4 125.3)">5:1</text>
<text x="117.2" y="124.9" transform="rotate(-90 117.2 124.9)">TP5</text>
<text x="61.9" y="127.1" transform="rotate(-90 61.9 127.1)">H11AV1</text>
<text x="103.6" y="126.3" transform="rotate(-90 103.6 126.3)">80µH</text>
<text x="120.1" y="126.1" transform="rotate(-90 120.1 126.1)">Q3</text>
<text x="122.3" y="127.9" transform="rotate(-90 122.3 127.9)">IRF640</text>
<text x="152.8" y="126" transform="rotate(-90 152.8 126)">R8</text>
<text x="155.1" y="126.7" transform="rotate(-90 155.1 126.7)">0.15</text>
<text x="157.3" y="126.2" transform="rotate(-90 157.3 126.2)">3W</text>
<text x="64" y="133" transform="rotate(-90 64 133)">6</text>
<text x="69.1" y="132.9" transform="rotate(-90 69.1 132.9)">5</text>
<text x="79.2" y="132.9" transform="rotate(-90 79.2 132.9)">4</text>
<text x="91.7" y="132.7" transform="rotate(-90 91.7 132.7)">C10</text>
<text x="93.9" y="133.9" transform="rotate(-90 93.9 133.9)">0.22µF</text>
<text x="98.8" y="133.2" transform="rotate(-90 98.8 133.2)">D3</text>
<text x="101.1" y="134.2" transform="rotate(-90 101.1 134.2)">SF24</text>
<text x="120.1" y="137.6" transform="rotate(-90 120.1 137.6)">TP4</text>
<text x="154.8" y="133.6" transform="rotate(-90 154.8 133.6)">R7</text>
<text x="157" y="134.1" transform="rotate(-90 157 134.1)">15K</text>
<text x="168.3" y="134.7" transform="rotate(-90 168.3 134.7)">PGND</text>
<text x="170.5" y="132.5" transform="rotate(-90 170.5 132.5)">2</text>
<text x="90.6" y="142" transform="rotate(-90 90.6 142)">R9</text>
<text x="92.8" y="142" transform="rotate(-90 92.8 142)">2K</text>
<text x="95.1" y="142.2" transform="rotate(-90 95.1 142.2)">3W</text>
<text x="101" y="149.2" transform="rotate(-90 101 149.2)">Q2</text>
<text x="119.4" y="146.4" transform="rotate(-90 119.4 146.4)">R10</text>
<text x="121.7" y="145.7" transform="rotate(-90 121.7 145.7)">10</text>
<text x="132.7" y="145.4" transform="rotate(-90 132.7 145.4)">R6</text>
<text x="134.9" y="145.3" transform="rotate(-90 134.9 145.3)">1K</text>
<text x="156.9" y="148.8" transform="rotate(-90 156.9 148.8)">D2</text>
<text x="91.7" y="151" transform="rotate(-90 91.7 151)">R13</text>
<text x="93.9" y="151.2" transform="rotate(-90 93.9 151.2)">1.1K</text>
<text x="103.2" y="151.9" transform="rotate(-90 103.2 151.9)">2N2907A</text>
<text x="112.3" y="151" transform="rotate(-90 112.3 151)">R11</text>
<text x="114.6" y="150.8" transform="rotate(-90 114.6 150.8)">680</text>
<text x="159.1" y="150.9" transform="rotate(-90 159.1 150.9)">1N5245</text>
<text x="94.7" y="158" transform="rotate(-90 94.7 158)">D4</text>
<text x="96.9" y="160.1" transform="rotate(-90 96.9 160.1)">1N5240</text>
<text x="104.7" y="158.6" transform="rotate(-90 104.7 158.6)">R12</text>
<text x="107" y="158.5" transform="rotate(-90 107 158.5)">27K</text>
<text x="120.3" y="161.6" transform="rotate(-90 120.3 161.6)">C7</text>
<text x="122.5" y="163.4" transform="rotate(-90 122.5 163.4)">0.47µF</text>
<text x="120.3" y="171.4" transform="rotate(-90 120.3 171.4)">C9</text>
<text x="122.5" y="172.6" transform="rotate(-90 122.5 172.6)">0.1µF</text>
<text x="120.3" y="179.8" transform="rotate(-90 120.3 179.8)">C8</text>
<text x="134.5" y="176.3" transform="rotate(-90 134.5 176.3)">TP3</text>
<text x="157.3" y="176.5" transform="rotate(-90 157.3 176.5)">D1</text>
<text x="159.6" y="179.3" transform="rotate(-90 159.6 179.3)">1N5231B</text>
<text x="122.5" y="180.2" transform="rotate(-90 122.5 180.2)">1µF</text>
<text x="112.2" y="189.2" transform="rotate(-90 112.2 189.2)">8</text>
<text x="118.1" y="189.2" transform="rotate(-90 118.1 189.2)">7</text>
<text x="124" y="189.2" transform="rotate(-90 124 189.2)">6</text>
<text x="129.8" y="189.1" transform="rotate(-90 129.8 189.1)">5</text>
<text x="156.5" y="188" transform="rotate(-90 156.5 188)">C6</text>
<text x="158.7" y="189.4" transform="rotate(-90 158.7 189.4)">330pF</text>
<text x="111.7" y="195" transform="rotate(-90 111.7 195)">REF</text>
<text x="117.6" y="195.2" transform="rotate(-90 117.6 195.2)">VDD</text>
<text x="123.5" y="195.2" transform="rotate(-90 123.5 195.2)">OUT</text>
<text x="129.4" y="195.4" transform="rotate(-90 129.4 195.4)">GND</text>
<text x="141.3" y="196.4" transform="rotate(-90 141.3 196.4)">R20</text>
<text x="143.6" y="197.1" transform="rotate(-90 143.6 197.1)">5.62K</text>
<text x="151.4" y="196.4" transform="rotate(-90 151.4 196.4)">C22</text>
<text x="153.7" y="197.1" transform="rotate(-90 153.7 197.1)">0.1µF</text>
<text x="108.8" y="202.1" transform="rotate(-90 108.8 202.1)">UCC3809</text>
<text x="132.8" y="198.3" transform="rotate(-90 132.8 198.3)">U1</text>
<text x="111.7" y="204.7" transform="rotate(-90 111.7 204.7)">FB</text>
<text x="112.2" y="207.8" transform="rotate(-90 112.2 207.8)">1</text>
<text x="117.6" y="204.7" transform="rotate(-90 117.6 204.7)">SS</text>
<text x="118.1" y="207.8" transform="rotate(-90 118.1 207.8)">2</text>
<text x="123.5" y="204.7" transform="rotate(-90 123.5 204.7)">RT1</text>
<text x="124" y="207.8" transform="rotate(-90 124 207.8)">3</text>
<text x="129.4" y="204.7" transform="rotate(-90 129.4 204.7)">RT2</text>
<text x="129.8" y="207.6" transform="rotate(-90 129.8 207.6)">4</text>
<text x="151.4" y="206.9" transform="rotate(-90 151.4 206.9)">Q4</text>
<text x="153.7" y="209.5" transform="rotate(-90 153.7 209.5)">2N2222A</text>
<text x="161.5" y="207.3" transform="rotate(-90 161.5 207.3)">R18</text>
<text x="163.8" y="207.4" transform="rotate(-90 163.8 207.4)">3.01</text>
<text x="166" y="206.2" transform="rotate(-90 166 206.2)">K</text>
<text x="96.3" y="214.4" transform="rotate(-90 96.3 214.4)">R5</text>
<text x="98.6" y="214.8" transform="rotate(-90 98.6 214.8)">470</text>
<text x="141.3" y="213.1" transform="rotate(-90 141.3 213.1)">R4</text>
<text x="143.6" y="214.4" transform="rotate(-90 143.6 214.4)">6.19K</text>
<text x="135.4" y="221.1" transform="rotate(-90 135.4 221.1)">R3</text>
<text x="145.6" y="221.7" transform="rotate(-90 145.6 221.7)">TP2</text>
<text x="159.7" y="217.6" transform="rotate(-90 159.7 217.6)">C5</text>
<text x="161.9" y="218" transform="rotate(-90 161.9 218)">1nF</text>
<text x="95.9" y="226" transform="rotate(-90 95.9 226)">C3</text>
<text x="98.2" y="226.4" transform="rotate(-90 98.2 226.4)">1µF</text>
<text x="101.8" y="226" transform="rotate(-90 101.8 226)">PGND</text>
<text x="104" y="223.8" transform="rotate(-90 104 223.8)">1</text>
<text x="110.5" y="223.3" transform="rotate(-90 110.5 223.3)">TP1</text>
<text x="137.7" y="222.4" transform="rotate(-90 137.7 222.4)">12.1K</text>
<text x="154.8" y="224.5" transform="rotate(-90 154.8 224.5)">C4</text>
<text x="157" y="226.2" transform="rotate(-90 157 226.2)">0.01µF</text>
<text x="105.2" y="233.4" transform="rotate(-90 105.2 233.4)">C2</text>
<text x="147.2" y="232.1" transform="rotate(-90 147.2 232.1)">Q1</text>
<text x="107.4" y="234.9" transform="rotate(-90 107.4 234.9)">150µF</text>
<text x="139.7" y="237.9" transform="rotate(-90 139.7 237.9)">R1</text>
<text x="141.9" y="238.7" transform="rotate(-90 141.9 238.7)">5.1K</text>
<text x="149.5" y="234.8" transform="rotate(-90 149.5 234.8)">2N2222A</text>
<text x="156.5" y="237.9" transform="rotate(-90 156.5 237.9)">R2</text>
<text x="158.7" y="238.7" transform="rotate(-90 158.7 238.7)">1.1K</text>
<text x="111.1" y="241" transform="rotate(-90 111.1 241)">C1</text>
<text x="113.3" y="242.4" transform="rotate(-90 113.3 242.4)">150µF</text>
<text x="174.6" y="242.4" transform="rotate(-90 174.6 242.4)">PGND</text>
<text x="176.8" y="240.2" transform="rotate(-90 176.8 240.2)">2</text>
<text x="91.6" y="250.6" transform="rotate(-90 91.6 250.6)">+VIN</text>
<text x="135.3" y="251.2" transform="rotate(-90 135.3 251.2)">ON/OFF</text>
<text x="170.6" y="250.6" transform="rotate(-90 170.6 250.6)">–VIN</text>
</g>
<text font-size="1.5" fill="#010202" x="89.8" y="32.9" transform="rotate(-90 89.8 32.9)">0</text>
</svg>
